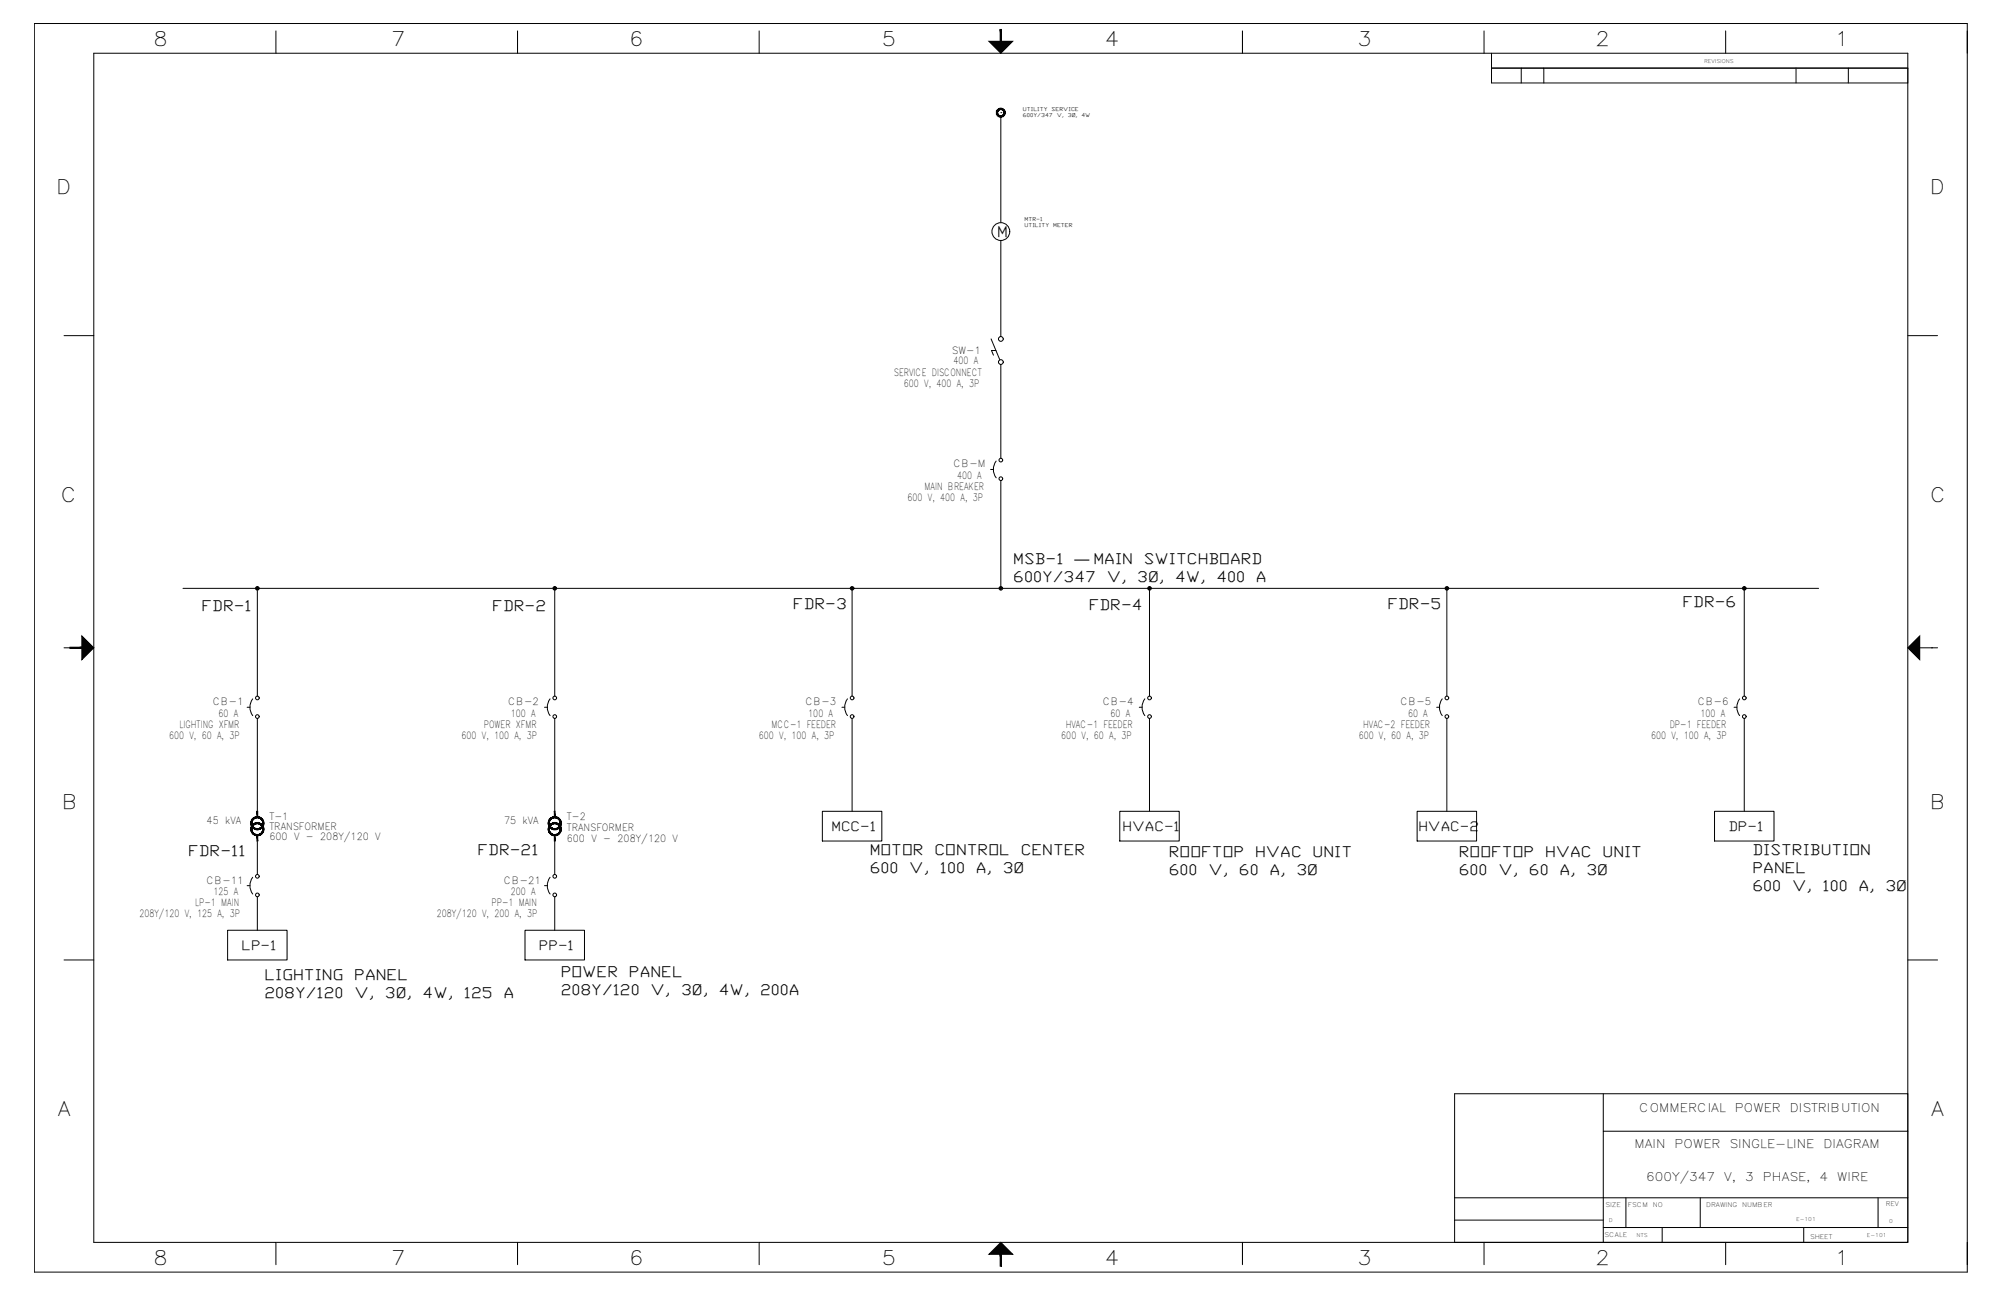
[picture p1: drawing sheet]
<svg xmlns="http://www.w3.org/2000/svg" width="864mm" height="559mm" viewBox="0 0 864 559" stroke-linecap="round" stroke-linejoin="round" font-family="sans-serif">
<!-- layer: Viewport -->
<path d="M643.4 29.4h179.6" fill="none" stroke="#000" stroke-width=".43"/>
<!-- layer: Title Block -->
<g fill="none" stroke="#000" stroke-width=".43">
<path d="M14.8 10.1h833.8v538.8h-833.8zM119 13.3v9.7M223.3 13.3v9.7M327.5 13.3v9.7M431.7 13.3v9.7M535.9 13.3v9.7M640.2 13.3v9.7M744.4 13.3v9.7M40.5 23h782.5v513.1h-782.5zM643.4 23v6.4h179.6M643.4 35.8h179.6M656.2 29.4v6.4"/>
<path d="M666 29.4v6.4M774.7 29.4v6.4M797.3 29.4v6.4M27.6 144.8h12.9M823 144.8h12.8M27.6 279.5h12.9M30.2 279.5h.1M823 279.5h12.8M833.2 279.5h.1M27.6 414.2h12.9M823 414.2h12.8M691.6 472v64.1"/>
<path d="M823 472h-195.5v64.1M691.6 488.1h131.4M627.5 516.9h195.5M701.4 516.9v12.8M733.4 516.9v12.8M810.1 516.9v12.8M119 536.1v9.6M223.3 536.1v9.6M327.5 536.1v9.6M431.7 536.1v9.6M535.9 536.1v9.6M627.5 526.5h64.1"/>
<path d="M640.2 536.1v9.6M691.6 529.7h131.4M717 529.7v6.4M744.4 536.1v9.6M778.1 529.7v6.4"/>
</g>
<g fill="#000" stroke="#000" stroke-width=".43">
<path d="M426.6 17.8h10.2l-5.1 5.2zM35.3 274.4l5.2 5.1-5.2 5.2zM823 279.5l5.1-5.1v10.3zM431.7 536.1l5.1 5.1h-10.2z"/>
<path d="M431.4 12.7l.6 5.1v-5.1zM431.4 12.7l.6 5.1h-.6z"/>
<path d="M30.2 279.3v.5l5.1-.5zM30.2 279.8l5.1-.5v.5z"/>
<path d="M431.4 541.2v5.2h.6zM431.4 541.2h.6v5.2z"/>
</g>
<!-- layer: 0 -->
<g fill="none" stroke="#000" stroke-width=".43">
<path d="M643.4 29.4v6.4M823 29.4v6.4M78.9 253.9h705.6M354.7 350.1h25.7v12.8h-25.7zM483 350.1h25.7v12.8h-25.7zM611.3 350.1h25.7v12.8h-25.7zM739.6 350.1h25.6v12.8h-25.6zM98.2 401.4h25.6v12.8h-25.6zM226.5 401.4h25.6v12.8h-25.6zM823 472v64.1h-195.5"/>
<circle cx="431.7" cy="99.9" r="3.8"/>
</g>
<!-- layer: SYMS -->
<g fill="#000" stroke="#000" stroke-width=".43">
<path d="M431.4 50l.3 .4-.4-.1zM431.4 50l.3 .4v-.3zM431.7 50.1l.4 .2-.4 .1zM431.7 50.1l.4 .2-.1-.3zM432 50l.5 .2-.4 .1zM432 50l.5 .2zM432.3 49.9l.5 .1-.3 .2zM432.3 49.9l.5 .1-.2-.3zM432.6 49.7h.5l-.3 .3zM432.8 49.5l-.2 .2h.5zM432.8 49.5l.5-.1-.2 .3zM433 49.2l-.2 .3 .5-.1zM433 49.2l.4-.2-.1 .4zM433.1 48.9l-.1 .3 .4-.2zM433.1 48.9l.4-.3-.1 .4zM433.2 48.6l-.1 .3 .4-.3zM433.4 48.2l.1 .4h-.3zM433.1 48.3l.1 .3 .2-.4zM433.3 47.9l.1 .3-.3 .1zM433 48l.1 .3 .2-.4zM433.1 47.5l.2 .4-.3 .1zM432.8 47.7l.2 .3 .1-.5zM432.8 47.3l.3 .2-.3 .2zM432.8 47.3v.4zM432.5 47l.3 .3-.2 .2zM432.5 47l-.2 .3 .3 .2zM432.1 46.9l.4 .1-.2 .3zM432.1 46.9l.2 .4zM431.7 46.8l.4 .1-.1 .3zM431.7 46.8v.4h.3zM431.3 46.9l.4-.1v.4zM431.3 46.9l.1 .3h.3zM430.9 47l.4-.1 .1 .3zM430.9 47l.5 .2zM430.6 47.3l.3-.3 .2 .3zM430.6 47.3h.5zM430.3 47.5l.3-.2 .2 .2zM430.3 47.5h.5zM430.3 47.5l.3 .2-.5 .2zM430.1 47.9l.5-.2zM430.1 47.9l.3 .1-.4 .2zM430 48.2l.3 .1 .1-.3zM430 48.2l.3 .1-.4 .3zM429.9 48.6l.4-.3zM429.9 48.6h.4l-.3 .4zM430.3 48.6l-.3 .4 .3-.1zM430 49l.3-.1-.2 .5zM430.3 48.9l-.2 .5zM430.1 49.4l.3-.2-.1 .5zM430.4 49.2l-.1 .5zM430.3 49.7l.3-.2v.5zM430.6 49.5v.5zM430.8 49.7l.1 .5-.3-.2zM430.8 49.7l.1 .5 .2-.3zM431.1 49.9l.2 .4-.4-.1zM431.1 49.9l.2 .4z"/>
<path d="M110.6 357.6l.4 .4-.5-.1zM110.6 357.6l.4 .4v-.4zM111 357.6l.5 .3-.5 .1zM111 357.6l.5 .3-.1-.3zM111.4 357.6l.5 .2-.4 .1zM111.4 357.6l.5 .2-.1-.3zM111.8 357.5l.6 .1-.5 .2zM111.8 357.5l.6 .1-.2-.3zM112.2 357.3h.6l-.4 .3zM112.2 357.3h.6l-.2-.2zM112.6 357.1l.5-.1-.3 .3zM112.6 357.1l.5-.1-.3-.2zM112.8 356.8l.6-.2-.3 .4zM113.1 356.4l-.3 .4 .6-.2zM113.1 356.4l.5-.2-.2 .4zM113.3 356.1l-.2 .3 .5-.2zM113.3 356.1l.4-.4-.1 .5zM113.4 355.6l-.1 .5 .4-.4zM113.7 355.2v.5l-.3-.1zM113.4 355.2v.4l.3-.4zM113.7 354.7v.5h-.3zM113.4 354.8v.4l.3-.5zM113.6 354.3l.1 .4-.3 .1zM113.3 354.4l.1 .4 .2-.5zM113.4 353.9l.2 .4-.3 .1zM113.1 354l.2 .4 .1-.5zM113.1 353.5l.3 .4-.3 .1zM112.8 353.7l.3 .3v-.5zM112.8 353.1l.3 .4-.3 .2zM112.8 353.1l-.2 .3 .2 .3zM112.4 352.9l.4 .2-.2 .3zM112.4 352.9l-.2 .2 .4 .3zM111.9 352.7l.5 .2-.2 .2zM111.9 352.7l-.1 .3 .4 .1zM111.5 352.5l.4 .2-.1 .3zM111.5 352.5l-.1 .4 .4 .1zM111 352.5h.5l-.1 .4zM111 352.5v.3l.4 .1zM110.5 352.5h.5v.3zM110.5 352.5l.1 .4 .4-.1zM110.1 352.7l.4-.2 .1 .4zM110.1 352.7l.1 .3 .4-.1zM109.7 352.9l.4-.2 .1 .3zM109.7 352.9l.1 .2 .4-.1zM109.2 353.1l.5-.2 .1 .2zM109.2 353.1l.3 .3 .3-.3zM108.9 353.5l.3-.4 .3 .3zM108.9 353.5l.3 .2 .3-.3zM108.9 353.5l.3 .2-.6 .2zM108.6 353.9l.3 .1 .3-.3zM108.6 353.9l.3 .1-.5 .3zM108.4 354.3l.3 .1 .2-.4zM108.4 354.3l.3 .1-.4 .3zM108.3 354.7l.3 .1 .1-.4zM108.3 354.7l.3 .1-.3 .4zM108.6 354.8l-.3 .4h.3zM108.3 355.2h.3l-.3 .5zM108.6 355.2l-.3 .5 .3-.1zM108.3 355.7l.3-.1-.2 .6zM108.6 355.6l-.2 .6 .3-.1zM108.4 356.2l.3-.1-.1 .5zM108.7 356.1l-.1 .5 .3-.2zM108.6 356.6l.3-.2v.6zM108.9 356.4v.6l.3-.2zM108.9 357l.3-.2v.5zM109.2 356.8v.5l.3-.2zM109.5 357.1l.2 .5-.5-.3zM109.5 357.1l.2 .5 .1-.3zM109.8 357.3l.3 .5-.4-.2zM109.8 357.3l.3 .5 .1-.3zM110.2 357.5l.3 .4-.4-.1zM110.2 357.5l.3 .4 .1-.3z"/>
<path d="M110.8 350.1v2.6h.4zM110.8 350.1h.4v2.6z"/>
<path d="M111 355.1h.5l-.1 .3zM111 355.1v.3h.4zM110.5 355.1h.5v.3zM110.5 355.1l.1 .3h.4zM110.1 355.2l.4-.1 .1 .3zM110.1 355.2l.1 .3 .4-.1zM109.7 355.4l.4-.2 .1 .3zM109.7 355.4l.1 .3 .4-.2zM109.2 355.7l.5-.3 .1 .3zM109.2 355.7l.3 .2 .3-.2zM109.2 355.7l.3 .2-.6 .1zM108.9 356l.3 .2 .3-.3zM108.9 356l.3 .2-.6 .2zM108.6 356.4l.3 .2 .3-.4zM108.6 356.4l.3 .2-.5 .3zM108.4 356.9l.3 .1 .2-.4zM108.4 356.9l.3 .1-.4 .3zM108.3 357.3l.3 .1 .1-.4zM108.3 357.3l.3 .1-.3 .4zM108.6 357.4l-.3 .4h.3zM108.3 357.8h.3l-.3 .5zM108.6 357.8l-.3 .5 .3-.1zM108.3 358.3l.3-.1-.2 .5zM108.6 358.2l-.2 .5 .3-.1zM108.4 358.7l.3-.1-.1 .5zM108.7 358.6l-.1 .5 .3-.1zM108.6 359.1l.3-.1v.5zM108.9 359v.5l.3-.2zM108.9 359.5l.3-.2v.6zM109.2 359.3v.6l.3-.3zM109.5 359.6l.2 .6-.5-.3zM109.5 359.6l.2 .6 .1-.3zM109.8 359.9l.3 .4-.4-.1zM109.8 359.9l.3 .4 .1-.2zM110.2 360.1l.3 .4-.4-.2zM110.2 360.1l.3 .4 .1-.3zM110.6 360.2l.4 .3h-.5zM110.6 360.2l.4 .3v-.3zM111 360.2l.5 .3h-.5zM111 360.2l.5 .3-.1-.3zM111.4 360.2l.5 .1-.4 .2zM111.4 360.2l.5 .1-.1-.2zM111.8 360.1l.6 .1-.5 .1zM111.8 360.1l.6 .1-.2-.3zM112.2 359.9h.6l-.4 .3zM112.2 359.9h.6l-.2-.3zM112.6 359.6l.5-.1-.3 .4zM112.6 359.6l.5-.1-.3-.2zM112.8 359.3l.6-.2-.3 .4zM113.1 359l-.3 .3 .6-.2zM113.1 359l.5-.3-.2 .4zM113.3 358.6l-.2 .4 .5-.3zM113.3 358.6l.4-.3-.1 .4zM113.4 358.2l-.1 .4 .4-.3zM113.7 357.8v.5l-.3-.1zM113.4 357.8v.4l.3-.4zM113.7 357.3v.5h-.3zM113.4 357.4v.4l.3-.5zM113.6 356.9l.1 .4-.3 .1zM113.3 357l.1 .4 .2-.5zM113.4 356.4l.2 .5-.3 .1zM113.1 356.6l.2 .4 .1-.6zM113.1 356l.3 .4-.3 .2zM112.8 356.2l.3 .4v-.6zM112.8 355.7l.3 .3-.3 .2zM112.8 355.7l-.2 .2 .2 .3zM112.4 355.4l.4 .3-.2 .2zM112.4 355.4l-.2 .3 .4 .2zM111.9 355.2l.5 .2-.2 .3zM111.9 355.2l-.1 .3 .4 .2zM111.5 355.1l.4 .1-.1 .3zM111.5 355.1l-.1 .3 .4 .1z"/>
<path d="M238.9 357.6l.4 .4-.5-.1zM238.9 357.6l.4 .4v-.4zM239.3 357.6l.5 .3-.5 .1zM239.3 357.6l.5 .3-.1-.3zM239.7 357.6l.5 .2-.4 .1zM239.7 357.6l.5 .2-.1-.3zM240.1 357.5l.6 .1-.5 .2zM240.1 357.5l.6 .1-.2-.3zM240.5 357.3h.5l-.3 .3zM240.5 357.3h.5l-.2-.2zM240.8 357.1l.6-.1-.4 .3zM240.8 357.1l.6-.1-.3-.2zM241.1 356.8l.5-.2-.2 .4zM241.4 356.4l-.3 .4 .5-.2zM241.4 356.4l.5-.2-.3 .4zM241.5 356.1l-.1 .3 .5-.2zM241.5 356.1l.5-.4-.1 .5zM241.6 355.6l-.1 .5 .5-.4zM242 355.2v.5l-.4-.1zM241.7 355.2l-.1 .4 .4-.4zM242 354.7v.5h-.3zM241.6 354.8l.1 .4 .3-.5zM241.9 354.3l.1 .4-.4 .1zM241.5 354.4l.1 .4 .3-.5zM241.6 353.9l.3 .4-.4 .1zM241.4 354l.1 .4 .1-.5zM241.4 353.5l.2 .4-.2 .1zM241.1 353.7l.3 .3v-.5zM241 353.1l.4 .4-.3 .2zM241 353.1l-.2 .3 .3 .3zM240.7 352.9l.3 .2-.2 .3zM240.7 352.9l-.2 .2 .3 .3zM240.2 352.7l.5 .2-.2 .2zM240.2 352.7l-.1 .3 .4 .1zM239.8 352.5l.4 .2-.1 .3zM239.8 352.5l-.1 .4 .4 .1zM239.3 352.5h.5l-.1 .4zM239.3 352.5v.3l.4 .1zM238.8 352.5h.5v.3zM238.8 352.5l.1 .4 .4-.1zM238.4 352.7l.4-.2 .1 .4zM238.4 352.7l.1 .3 .4-.1zM237.9 352.9l.5-.2 .1 .3zM237.9 352.9l.2 .2 .4-.1zM237.5 353.1l.4-.2 .2 .2zM237.5 353.1l.3 .3 .3-.3zM237.5 353.1l.3 .3-.6 .1zM237.2 353.5l.3 .2 .3-.3zM237.2 353.5l.3 .2-.6 .2zM236.9 353.9l.3 .1 .3-.3zM236.9 353.9l.3 .1-.5 .3zM236.7 354.3l.3 .1 .2-.4zM236.7 354.3l.3 .1-.4 .3zM236.6 354.7l.3 .1 .1-.4zM236.6 354.7l.3 .1-.3 .4zM236.9 354.8l-.3 .4h.3zM236.6 355.2h.3l-.3 .5zM236.9 355.2l-.3 .5 .3-.1zM236.6 355.7l.3-.1-.2 .6zM236.9 355.6l-.2 .6 .3-.1zM236.7 356.2l.3-.1-.1 .5zM237 356.1l-.1 .5 .3-.2zM236.9 356.6l.3-.2v.6zM237.2 356.4v.6l.3-.2zM237.2 357l.3-.2v.5zM237.5 356.8v.5l.3-.2zM237.8 357.1l.1 .5-.4-.3zM237.8 357.1l.1 .5 .2-.3zM238.1 357.3l.3 .5-.5-.2zM238.1 357.3l.3 .5 .1-.3zM238.5 357.5l.3 .4-.4-.1zM238.5 357.5l.3 .4 .1-.3z"/>
<path d="M239.1 350.1v2.6h.3zM239.1 350.1h.3v2.6z"/>
<path d="M239.3 355.1h.5l-.1 .3zM239.3 355.1v.3h.4zM238.8 355.1h.5v.3zM238.8 355.1l.1 .3h.4zM238.4 355.2l.4-.1 .1 .3zM238.4 355.2l.1 .3 .4-.1zM237.9 355.4l.5-.2 .1 .3zM237.9 355.4l.2 .3 .4-.2zM237.5 355.7l.4-.3 .2 .3zM237.5 355.7l.3 .2 .3-.2zM237.5 355.7l.3 .2-.6 .1zM237.2 356l.3 .2 .3-.3zM237.2 356l.3 .2-.6 .2zM236.9 356.4l.3 .2 .3-.4zM236.9 356.4l.3 .2-.5 .3zM236.7 356.9l.3 .1 .2-.4zM236.7 356.9l.3 .1-.4 .3zM236.6 357.3l.3 .1 .1-.4zM236.6 357.3l.3 .1-.3 .4zM236.9 357.4l-.3 .4h.3zM236.6 357.8h.3l-.3 .5zM236.9 357.8l-.3 .5 .3-.1zM236.6 358.3l.3-.1-.2 .5zM236.9 358.2l-.2 .5 .3-.1zM236.7 358.7l.3-.1-.1 .5zM237 358.6l-.1 .5 .3-.1zM236.9 359.1l.3-.1v.5zM237.2 359v.5l.3-.2zM237.2 359.5l.3-.2v.6zM237.5 359.3v.6l.3-.3zM237.8 359.6l.1 .6-.4-.3zM237.8 359.6l.1 .6 .2-.3zM238.1 359.9l.3 .4-.5-.1zM238.1 359.9l.3 .4 .1-.2zM238.5 360.1l.3 .4-.4-.2zM238.5 360.1l.3 .4 .1-.3zM238.9 360.2l.4 .3h-.5zM238.9 360.2l.4 .3v-.3zM239.3 360.2l.5 .3h-.5zM239.3 360.2l.5 .3-.1-.3zM239.7 360.2l.5 .1-.4 .2zM239.7 360.2l.5 .1-.1-.2zM240.1 360.1l.6 .1-.5 .1zM240.1 360.1l.6 .1-.2-.3zM240.5 359.9h.5l-.3 .3zM240.5 359.9h.5l-.2-.3zM240.8 359.6l.6-.1-.4 .4zM240.8 359.6l.6-.1-.3-.2zM241.1 359.3l.5-.2-.2 .4zM241.4 359l-.3 .3 .5-.2zM241.4 359l.5-.3-.3 .4zM241.5 358.6l-.1 .4 .5-.3zM241.5 358.6l.5-.3-.1 .4zM241.6 358.2l-.1 .4 .5-.3zM242 357.8v.5l-.4-.1zM241.7 357.8l-.1 .4 .4-.4zM242 357.3v.5h-.3zM241.6 357.4l.1 .4 .3-.5zM241.9 356.9l.1 .4-.4 .1zM241.5 357l.1 .4 .3-.5zM241.6 356.4l.3 .5-.4 .1zM241.4 356.6l.1 .4 .1-.6zM241.4 356l.2 .4-.2 .2zM241.1 356.2l.3 .4v-.6zM241 355.7l.4 .3-.3 .2zM241 355.7l-.2 .2 .3 .3zM240.7 355.4l.3 .3-.2 .2zM240.7 355.4l-.2 .3 .3 .2zM240.2 355.2l.5 .2-.2 .3zM240.2 355.2l-.1 .3 .4 .2zM239.8 355.1l.4 .1-.1 .3zM239.8 355.1l-.1 .3 .4 .1z"/>
<path d="M110.8 360.3l.4 2.6v-2.6zM110.8 360.3l.4 2.6h-.4z"/>
<path d="M239.1 360.3l.3 2.6v-2.6zM239.1 360.3l.3 2.6h-.3z"/>
</g>
<!-- layer: GRY_20AWG -->
<g fill="none" stroke="#000" stroke-width=".43">
<path d="M431.7 48.6h.1M431.7 50.2v45.9M431.7 103.8v41.4M431.7 157.3v40.4M431.7 207.4v46.5M111 253.9v46.5M239.3 253.9v46.5M367.6 253.9v46.5M495.9 253.9v46.5M624.1 253.9v46.5M752.4 253.9v46.5M111 310v40.1"/>
<path d="M239.3 310v40.1M367.6 310v40.1M495.9 310v40.1M624.1 310v40.1M752.4 310v40.1M111 362.9v14.4M239.3 362.9v14.4M111 387v14.4M239.3 387v14.4"/>
</g>
<!-- layer: SYMS -->
<g fill="none" stroke="#000" stroke-width=".43">
<path d="M427.5 146.2l3.8 9.1M429.6 151.2h-1.9l.8 2.1M429.7 198.9a6 6 0 0 0 0 7.3M427.3 202.6h1.2M106.6 305.2h1.2M109 301.6a6 6 0 0 0 0 7.2M234.9 305.2h1.2M237.3 301.6a6 6 0 0 0 0 7.2M363.2 305.2h1.2M365.6 301.6a6 6 0 0 0 0 7.2M491.5 305.2h1.1M493.8 301.6a6 6 0 0 0 0 7.2"/>
<path d="M619.7 305.2h1.2M622.1 301.6a6 6 0 0 0 0 7.2M748 305.2h1.2M750.4 301.6a6 6 0 0 0 0 7.2M109 378.5a6 6 0 0 0 0 7.3M237.3 378.5a6 6 0 0 0 0 7.3M106.6 382.2h1.2M234.9 382.2h1.2"/>
<circle cx="431.7" cy="146.3" r="1.03"/>
<circle cx="431.7" cy="156.2" r="1.03"/>
<circle cx="431.7" cy="198.5" r=".79"/>
<circle cx="431.7" cy="206.6" r=".79"/>
<circle cx="111" cy="253.9" r=".77"/>
<circle cx="111" cy="253.9" r=".48"/>
<circle cx="111" cy="253.9" r=".24"/>
<circle cx="239.3" cy="253.9" r=".77"/>
<circle cx="239.3" cy="253.9" r=".48"/>
<circle cx="239.3" cy="253.9" r=".24"/>
<circle cx="367.6" cy="253.9" r=".77"/>
<circle cx="367.6" cy="253.9" r=".48"/>
<circle cx="367.6" cy="253.9" r=".24"/>
<circle cx="431.7" cy="253.9" r=".77"/>
<circle cx="431.7" cy="253.9" r=".48"/>
<circle cx="431.7" cy="253.9" r=".24"/>
<circle cx="495.9" cy="253.9" r=".77"/>
<circle cx="495.9" cy="253.9" r=".48"/>
<circle cx="495.9" cy="253.9" r=".24"/>
<circle cx="624.1" cy="253.9" r=".77"/>
<circle cx="624.1" cy="253.9" r=".48"/>
<circle cx="624.1" cy="253.9" r=".24"/>
<circle cx="752.4" cy="253.9" r=".77"/>
<circle cx="752.4" cy="253.9" r=".48"/>
<circle cx="752.4" cy="253.9" r=".24"/>
<circle cx="111" cy="301.2" r=".79"/>
<circle cx="111" cy="309.2" r=".79"/>
<circle cx="239.3" cy="301.2" r=".79"/>
<circle cx="239.3" cy="309.2" r=".79"/>
<circle cx="367.6" cy="301.2" r=".79"/>
<circle cx="367.6" cy="309.2" r=".79"/>
<circle cx="495.9" cy="301.2" r=".79"/>
<circle cx="495.9" cy="309.2" r=".79"/>
<circle cx="624.1" cy="301.2" r=".79"/>
<circle cx="624.1" cy="309.2" r=".79"/>
<circle cx="752.4" cy="301.2" r=".79"/>
<circle cx="752.4" cy="309.2" r=".79"/>
<circle cx="111" cy="378.1" r=".79"/>
<circle cx="239.3" cy="378.1" r=".79"/>
<circle cx="111" cy="386.2" r=".79"/>
<circle cx="239.3" cy="386.2" r=".79"/>
</g>
<g font-size="8.6">
<text x="66.3" y="19.8">8</text>
<text x="168.7" y="19.8">7</text>
<text x="271.4" y="19.8">6</text>
<text x="380.4" y="19.8">5</text>
<text x="476.6" y="19.8">4</text>
<text x="585.6" y="19.8">3</text>
<text x="688.3" y="19.8">2</text>
<text x="791.5" y="19.8">1</text>
<text x="24.3" y="83.9">D</text>
<text x="832.4" y="83.9">D</text>
<text x="26.3" y="216.7">C</text>
<text x="832.6" y="216.7">C</text>
<text x="26.7" y="349">B</text>
<text x="832.4" y="349">B</text>
<text x="24.9" y="481.6">A</text>
<text x="833.1" y="481.6">A</text>
<text x="66.3" y="545.7">8</text>
<text x="168.7" y="545.7">7</text>
<text x="271.4" y="545.7">6</text>
<text x="380.4" y="545.7">5</text>
<text x="476.6" y="545.7">4</text>
<text x="585.6" y="545.7">3</text>
<text x="688.3" y="545.7">2</text>
<text x="791.5" y="545.7">1</text>
</g>
<g font-size="6.5">
<text x="430.2" y="102.2">M</text>
<text x="437.1" y="243.4">MSB-1</text>
<text x="463.5" y="243.4">— MAIN</text>
<text x="493.4" y="243.4">SWITCHBOARD</text>
<text x="437.1" y="251.1">600Y/347</text>
<text x="477.4" y="251.1">V,</text>
<text x="490.6" y="251.1">3Ø,</text>
<text x="506.9" y="251.1">4W,</text>
<text x="524.7" y="251.1">400</text>
<text x="541.8" y="251.1">A</text>
<text x="86.9" y="263.8">FDR-1</text>
<text x="212.4" y="263.8">FDR-2</text>
<text x="342.1" y="262.7">FDR-3</text>
<text x="469.7" y="263.3">FDR-4</text>
<text x="598.5" y="262.7">FDR-5</text>
<text x="725.8" y="261.8">FDR-6</text>
<text x="81.1" y="369.4">FDR-11</text>
<text x="206" y="369.1">FDR-21</text>
<text x="375.2" y="369">MOTOR</text>
<text x="403.1" y="369">CONTROL</text>
<text x="440.3" y="369">CENTER</text>
<text x="504.2" y="369.9">ROOFTOP</text>
<text x="541.4" y="369.9">HVAC</text>
<text x="566.2" y="369.9">UNIT</text>
<text x="629.3" y="369.9">ROOFTOP</text>
<text x="666.5" y="369.9">HVAC</text>
<text x="691.3" y="369.9">UNIT</text>
<text x="756" y="368.9">DISTRIBUTION</text>
<text x="375.2" y="376.8">600</text>
<text x="392.3" y="376.8">V,</text>
<text x="405.4" y="376.8">100</text>
<text x="421" y="376.8">A,</text>
<text x="432.6" y="376.8">3Ø</text>
<text x="504.2" y="377.5">600</text>
<text x="521.3" y="377.5">V,</text>
<text x="534.4" y="377.5">60</text>
<text x="547.6" y="377.5">A,</text>
<text x="559.3" y="377.5">3Ø</text>
<text x="629.3" y="377.5">600</text>
<text x="646.3" y="377.5">V,</text>
<text x="659.5" y="377.5">60</text>
<text x="672.7" y="377.5">A,</text>
<text x="684.3" y="377.5">3Ø</text>
<text x="756" y="376.6">PANEL</text>
<text x="756" y="384.3">600</text>
<text x="773" y="384.3">V,</text>
<text x="786.2" y="384.3">100</text>
<text x="801.7" y="384.3">A,</text>
<text x="813.3" y="384.3">3Ø</text>
<text x="114.1" y="422.8">LIGHTING</text>
<text x="152.8" y="422.8">PANEL</text>
<text x="241.9" y="421.7">POWER</text>
<text x="271.3" y="421.7">PANEL</text>
<text x="114.1" y="430.5">208Y/120</text>
<text x="152.9" y="430.5">V,</text>
<text x="166" y="430.5">3Ø,</text>
<text x="182.3" y="430.5">4W,</text>
<text x="200.1" y="430.5">125</text>
<text x="217.2" y="430.5">A</text>
<text x="241.9" y="429.4">208Y/120</text>
<text x="280.6" y="429.4">V,</text>
<text x="293.8" y="429.4">3Ø,</text>
<text x="310.1" y="429.4">4W,</text>
<text x="327.9" y="429.4">200A</text>
</g>
<g font-size="5.7">
<text x="358.7" y="358.5">MCC-1</text>
<text x="484.2" y="358.5">HVAC-1</text>
<text x="611.8" y="358.5">HVAC-2</text>
<text x="745.6" y="358.5">DP-1</text>
<text x="104.2" y="409.9">LP-1</text>
<text x="232.4" y="409.9">PP-1</text>
</g>
<g font-size="5.2">
<text x="707.1" y="480">COMMERCIAL</text>
<text x="748.4" y="480">POWER</text>
<text x="772.1" y="480">DISTRIBUTION</text>
<text x="705.1" y="495.3">MAIN</text>
<text x="722.4" y="495.3">POWER</text>
<text x="746.1" y="495.3">SINGLE-LINE</text>
<text x="786.6" y="495.3">DIAGRAM</text>
<text x="710.1" y="509.6">600Y/347</text>
<text x="743.7" y="509.6">V,</text>
<text x="752.8" y="509.6">3</text>
<text x="760.4" y="509.6">PHASE,</text>
<text x="784.9" y="509.6">4</text>
<text x="792.5" y="509.6">WIRE</text>
</g>
<g font-size="4.3">
<text x="410.6" y="152.6">SW-1</text>
<text x="411.3" y="157.3">400 A</text>
<text x="385.6" y="162.1">SERVICE DISCONNECT</text>
<text x="389.9" y="166.9">600 V, 400 A, 3P</text>
<text x="411.3" y="201.7">CB-M</text>
<text x="412.8" y="206.6">400 A</text>
<text x="398.8" y="211.4">MAIN BREAKER</text>
<text x="391.5" y="216.2">600 V, 400 A, 3P</text>
<text x="91.8" y="304.3">CB-1</text>
<text x="219.2" y="304.3">CB-2</text>
<text x="347.5" y="304.3">CB-3</text>
<text x="475.7" y="304.3">CB-4</text>
<text x="604.1" y="304.3">CB-5</text>
<text x="732.4" y="304.3">CB-6</text>
<text x="94.2" y="309.2">60 A</text>
<text x="220.4" y="309.2">100 A</text>
<text x="348.7" y="309.2">100 A</text>
<text x="479.1" y="309.2">60 A</text>
<text x="607.4" y="309.2">60 A</text>
<text x="733.5" y="309.2">100 A</text>
<text x="77.5" y="314">LIGHTING XFMR</text>
<text x="208.7" y="314">POWER XFMR</text>
<text x="332.8" y="314">MCC-1 FEEDER</text>
<text x="459.7" y="314">HVAC-1 FEEDER</text>
<text x="588" y="314">HVAC-2 FEEDER</text>
<text x="720.3" y="314">DP-1 FEEDER</text>
<text x="73" y="318.8">600 V, 60 A, 3P</text>
<text x="199.1" y="318.8">600 V, 100 A, 3P</text>
<text x="327.4" y="318.8">600 V, 100 A, 3P</text>
<text x="457.8" y="318.8">600 V, 60 A, 3P</text>
<text x="586.1" y="318.8">600 V, 60 A, 3P</text>
<text x="712.2" y="318.8">600 V, 100 A, 3P</text>
<text x="116.3" y="354">T-1</text>
<text x="244.5" y="353.7">T-2</text>
<text x="89.1" y="355.7">45 kVA</text>
<text x="116.2" y="358">TRANSFORMER</text>
<text x="217.4" y="355.7">75 kVA</text>
<text x="244.5" y="358.4">TRANSFORMER</text>
<text x="116.2" y="362.4">600 V - 208Y/120 V</text>
<text x="244.5" y="363.2">600 V - 208Y/120 V</text>
<text x="89" y="381.3">CB-11</text>
<text x="217.3" y="381.3">CB-21</text>
<text x="92.1" y="386.2">125 A</text>
<text x="220.4" y="386.2">200 A</text>
<text x="60.1" y="395.8">208Y/120 V, 125 A, 3P</text>
<text x="84.2" y="391">LP-1 MAIN</text>
<text x="188.4" y="395.8">208Y/120 V, 200 A, 3P</text>
<text x="212" y="391">PP-1 MAIN</text>
</g>
<g font-size="2.8">
<text x="692.5" y="520.7">SIZE</text>
<text x="702.3" y="520.6">FSCM</text>
<text x="712.9" y="520.6">NO</text>
<text x="736.1" y="520.8">DRAWING</text>
<text x="751.5" y="520.8">NUMBER</text>
<text x="813.4" y="520.5">REV</text>
<text x="692.2" y="533.9">SCALE</text>
<text x="780.8" y="534.4">SHEET</text>
</g>
<g font-size="2.3">
<text x="441.3" y="47.7">UTILITY</text>
<text x="453.6" y="47.7">SERVICE</text>
<text x="441.3" y="50.5">600Y/347</text>
<text x="455.9" y="50.5">V,</text>
<text x="460.6" y="50.5">3Ø,</text>
<text x="466.5" y="50.5">4W</text>
<text x="442" y="95.2">MTR-1</text>
<text x="442" y="98">UTILITY</text>
<text x="454.3" y="98">METER</text>
</g>
<g font-size="2.2">
<text x="735.1" y="27.3">REVISIONS</text>
<text x="694" y="527.2">D</text>
<text x="774.8" y="526.9">E-101</text>
<text x="814.9" y="527.9">0</text>
<text x="706" y="533.7">NTS</text>
<text x="805.3" y="533.7">E-101</text>
</g>
</svg>
